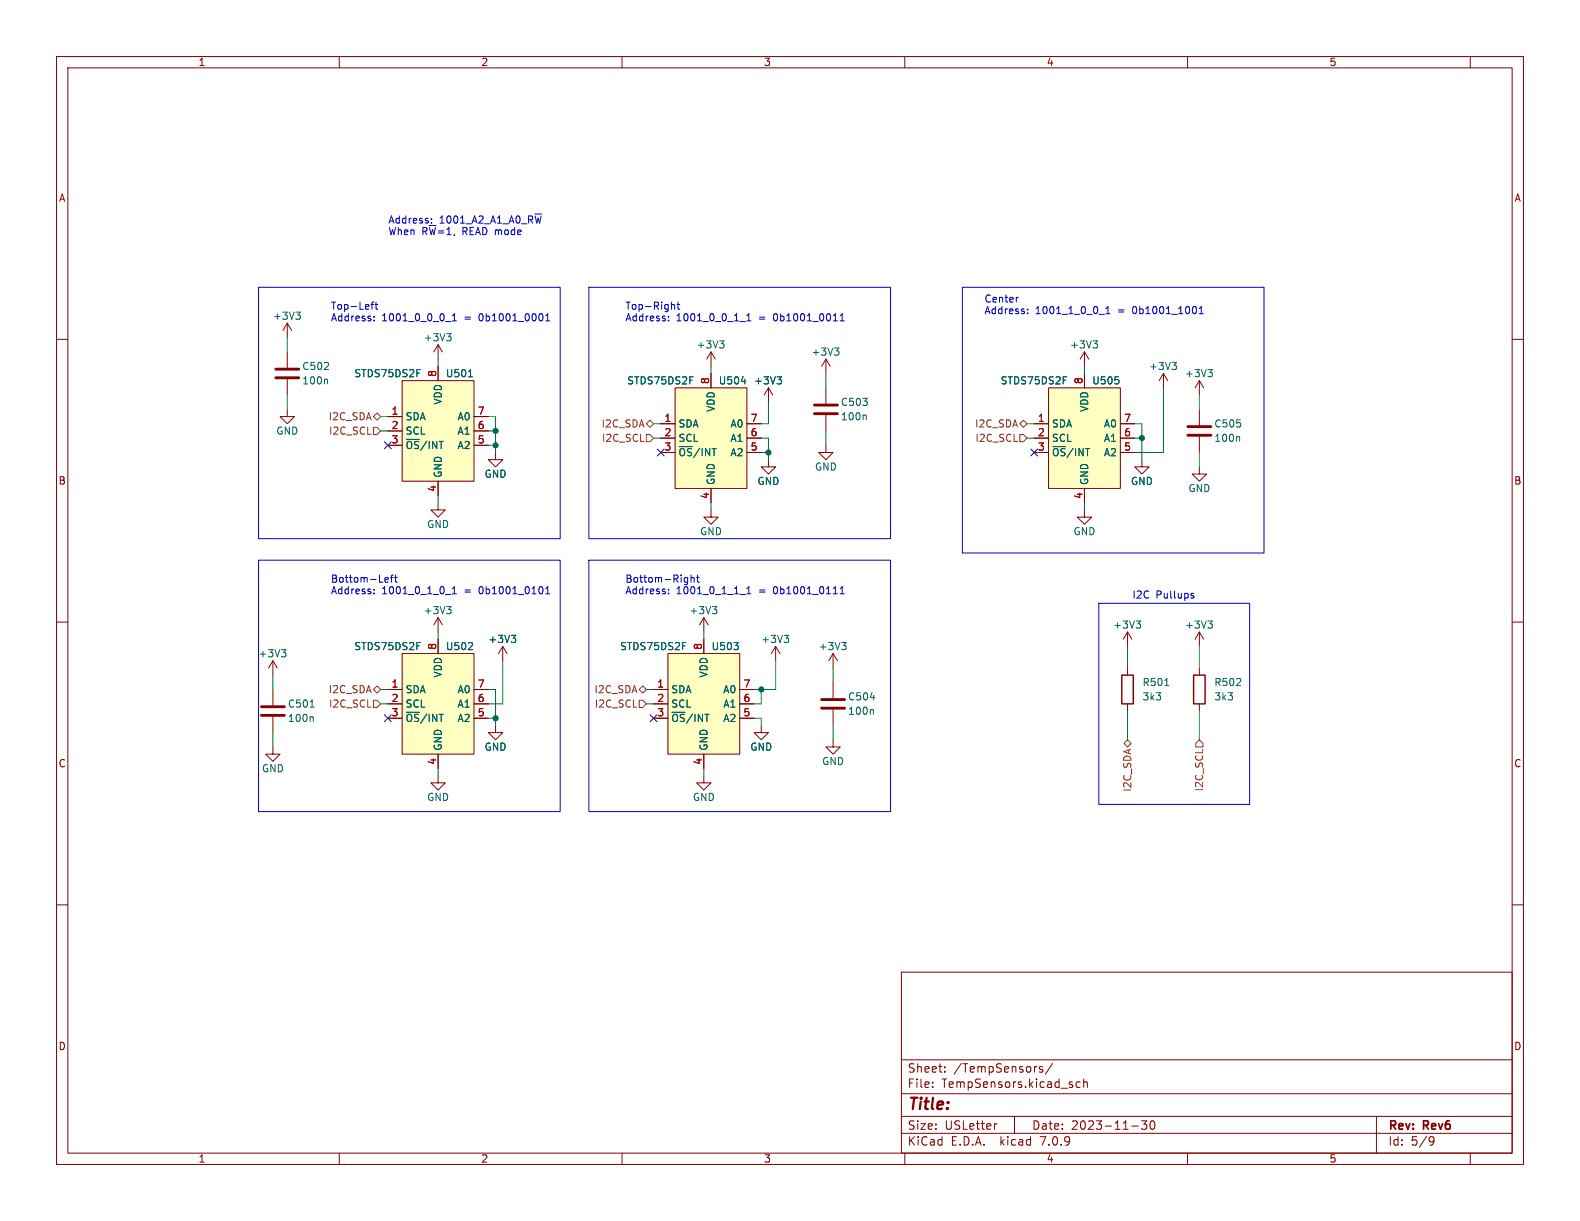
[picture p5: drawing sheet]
<svg xmlns="http://www.w3.org/2000/svg" width="279mm" height="216mm" viewBox="0 0 279 216" stroke-linecap="round" stroke-linejoin="round" font-family="sans-serif">
<g fill="none" stroke="#840000" stroke-width=".18">
<path d="M10 10h259.4v195.9h-259.4zM12 12h255.4v191.9h-255.4zM60 10v2M110 10v2M160 10v2M210 10v2M260 10v2M10 60h2M50.8 57.2l-.8 1.2M50.8 57.2v2.5M50.8 57.2l.8 1.2M267.4 60h2"/>
<path d="M50.8 72.4v1.3h1.3l-1.3 1.2-1.3-1.2h1.3M50.8 62.2v2.8M50.8 67.1v2.8M68.6 73.7h2.5M68.6 76.2h2.5M68.6 78.7h2.5M71.1 67.3h12.7v17.8h-12.7zM77.5 61l-.8 1.2M77.5 61v2.5M77.5 64.8v2.5M77.5 61l.7 1.2M83.8 73.7h2.6"/>
<path d="M83.8 76.2h2.6M83.8 78.7h2.6M116.8 74.9h2.6M116.8 77.5h2.6M119.4 68.6h12.7v17.8h-12.7zM125.7 62.2v2.6M125.7 66v2.6M125.7 62.2l-.7 1.3M125.7 62.2l.8 1.3M132.1 74.9h2.5M132.1 77.5h2.5M135.9 68.6l-.8 1.3"/>
<path d="M135.9 68.6v2.5M135.9 68.6l.8 1.3M146 78.7v1.3h1.3l-1.3 1.3-1.2-1.3h1.2M146 63.5v2.5M146 68.6v2.8M146 73.4v2.8M146 63.5l-.7 1.3M146 63.5l.8 1.3M182.9 74.9h2.5M182.9 77.5h2.5M185.4 68.6h12.7v17.8h-12.7zM191.8 62.2l-.8 1.3"/>
<path d="M191.8 62.2v2.6M191.8 66v2.6M191.8 62.2l.7 1.3M198.1 74.9h2.6M198.1 77.5h2.6M205.7 66l-.7 1.3M205.7 66v2.6M205.7 66l.8 1.3M212.1 67.3v2.6M212.1 72.4v2.8M212.1 77.2v2.8M212.1 67.3l-.8 1.3"/>
<path d="M212.1 67.3l.8 1.3M77.5 88.9v1.3h1.2l-1.2 1.2-1.3-1.2h1.3M77.5 85.1v2.5M87.6 80v1.3h1.3l-1.3 1.3-1.2-1.3h1.2M116.8 80h2.6M125.7 90.2v1.2h1.3l-1.3 1.3-1.2-1.3h1.2M125.7 86.4v2.5M132.1 80h2.5M135.9 81.3v1.3h1.3l-1.3 1.2-1.3-1.2h1.3M182.9 80h2.5M191.8 90.2v1.2h1.2l-1.2 1.3-1.3-1.3h1.3M191.8 86.4v2.5"/>
<path d="M198.1 80h2.6M201.9 81.3v1.3h1.3l-1.3 1.2-1.2-1.2h1.2M212.1 82.6v1.2h1.3l-1.3 1.3-1.3-1.3h1.3M10 110h2M48.3 116.8v2.6M48.3 116.8l-.8 1.3M48.3 116.8l.7 1.3M71.1 115.6h12.7v17.8h-12.7zM77.5 109.2v2.6M77.5 113v2.6M77.5 109.2l-.8 1.3M77.5 109.2l.7 1.3"/>
<path d="M88.9 114.3l-.8 1.3M88.9 114.3v2.5M88.9 114.3l.8 1.3M118.1 115.6h12.7v17.8h-12.7zM124.5 109.2l-.8 1.3M124.5 109.2v2.6M124.5 113v2.6M124.5 109.2l.7 1.3M137.2 114.3l-.8 1.3M137.2 114.3v2.5M137.2 114.3l.7 1.3M147.3 115.6v2.5"/>
<path d="M147.3 115.6l-.7 1.2M147.3 115.6l.8 1.2M199.4 111.8l-.8 1.2M199.4 111.8v2.5M199.4 118.1v1.3M199.4 111.8l.8 1.2M212.1 111.8l-.8 1.2M212.1 111.8v2.5M212.1 118.1v1.3M212.1 111.8l.8 1.2M267.4 110h2M48.3 132.1v1.3h1.2l-1.2 1.2-1.3-1.2h1.3"/>
<path d="M48.3 121.9v2.8M48.3 126.7v2.8M68.6 121.9h2.5M68.6 124.5h2.5M68.6 127h2.5M77.5 137.2v1.2h1.2l-1.2 1.3-1.3-1.3h1.3M77.5 133.4v2.5M83.8 121.9h2.6M83.8 124.5h2.6M83.8 127h2.6M87.6 128.3v1.2h1.3l-1.3 1.3-1.2-1.3h1.2M115.6 121.9h2.5"/>
<path d="M115.6 124.5h2.5M115.6 127h2.5M124.5 137.2v1.2h1.2l-1.2 1.3-1.3-1.3h1.3M124.5 133.4v2.5M130.8 121.9h2.5M130.8 124.5h2.5M130.8 127h2.5M134.6 128.3v1.2h1.3l-1.3 1.3-1.3-1.3h1.3M147.3 130.8v1.3h1.3l-1.3 1.3-1.3-1.3h1.3M147.3 120.7v2.7M147.3 125.5v2.8M199.4 124.5v1.2"/>
<path d="M212.1 124.5v1.2M10 160h2M267.4 160h2M159.4 171.9h108v32h-108zM159.4 197.4h108M159.4 193.4h108M159.4 187.4h108M164.9 192.1v.2M164.9 191.4v.1M167.1 189.4v.2M167.1 188.7v.1M176.3 198.7l-.3 .1"/>
<path d="M179.4 197.4v3M184.4 188.7l-.4-.1-.2 .2 .1 .2 .5 .2v.3h-.6M186.1 188l-1.2 1.9M191 191.4l-.4-.1-.3 .3v.4l.1 .2h.6M191.6 191.4l.3-.1 .3 .1 .1 .9M191.6 190.8v1.5M200.1 199.1h1.2M201.9 198.2h.9l-.5 .6 .4 .1v.6l-.2 .2h-.4l-.2-.2M203.6 198.3l.1-.1a.81 .81 0 0 1 .6 .6 .81 .81 0 0 1-.3 .8l-.1 .1a.81 .81 0 0 1-.6-.6 .81 .81 0 0 1 .3-.8zM243.4 197.4v6.5M60 203.9v2M110 203.9v2"/>
<path d="M159.4 200.4h108M160 203.9v2M210 203.9v2M253 201l.5 .1a.99 .99 0 0 1-.4 1.4h-.2M253.6 201.6l-.3 .3h-.3M260 203.9v2"/>
</g>
<g fill="none" stroke="#006464" stroke-width=".18">
<path d="M52.3 55.2h.8l-.4 .5M52.9 55.7l.2 .2v.3l-.2 .3M79 59h.8l-.5 .5M79.5 59.5l.3 .2v.3l-.3 .3M57.7 67l.2 .2v.7M82.8 66.6h.8M127.2 60.3h.8l-.4 .5M127.8 60.8l.2 .2v.3l-.2 .2M131.1 67.5h.8M137.4 66.6h.8l-.4 .5M137.9 67.1l.3 .2v.3l-.3 .3M147.6 61.5h.7l-.4 .5"/>
<path d="M148.1 62l.2 .3v.3l-.2 .2M153 73.4l.2 .2v.6M193.3 60.3h.8l-.5 .5M193.8 60.8l.3 .2v.3l-.3 .2M197.8 67.2v.6M207.3 64.1h.7l-.4 .5M207.8 64.6l.2 .2v.3l-.2 .2M213.6 65.3h.8l-.4 .5M214.1 65.8l.3 .3v.3l-.3 .2M219 77.2l.2 .2v.6M49.8 114.9h.8l-.5 .5M50.3 115.4l.3 .2v.3l-.3 .2"/>
<path d="M79 107.3h.8l-.5 .4M79.5 107.7l.3 .3v.3l-.3 .2M82.8 114.9h.8M83.5 113.7v.5M90.4 112.3h.8l-.4 .5M91 112.8l.2 .3v.3l-.2 .2M126 107.3h.8l-.5 .4M126.5 107.7l.3 .3v.3l-.3 .2M129.8 113.6h.8l-.5 .5M130.5 114.2v.6M138.7 112.3h.8l-.5 .5M139.2 112.8l.3 .3v.3l-.3 .2"/>
<path d="M148.8 113.6h.8l-.4 .5M149.4 114.1l.2 .2v.3l-.2 .3M200.9 109.8h.8l-.4 .5M201.4 110.3l.3 .2v.3l-.3 .3M213.6 109.8h.8l-.4 .5M214.1 110.3l.3 .2v.3l-.3 .3M54.8 125h.8M55.2 126.7l.2 .2v.7M153.9 123.3h.8M154.3 125.5l.1 .1v.7M206 121.2h.7"/>
</g>
<path d="M48.8 66.8h4M48.8 65.3h4M144 73.2h4.1M144 71.6h4.1M210.1 77h4M210.1 75.4h4M46.2 126.5h4.1M46.2 125h4.1M145.3 125.2h4.1M145.3 123.7h4.1" fill="none" stroke="#840000" stroke-width=".51"/>
<g fill="#ffffc2" stroke="#ffffc2" stroke-width=".18">
<path d="M71.1 67.3h12.7v17.8h-12.7z"/>
<path d="M119.4 68.6h12.7v17.8h-12.7z"/>
<path d="M118.1 115.6h12.7v17.8h-12.7z"/>
<path d="M185.4 68.6h12.7v17.8h-12.7z"/>
<path d="M71.1 115.6h12.7v17.8h-12.7z"/>
</g>
<path d="M198.4 119.4h2v5.1h-2zM211.1 119.4h2v5.1h-2z" fill="none" stroke="#840000" stroke-width=".25"/>
<path d="M66 75.6h.7l.6 .6-.6 .6h-.7zM66 73.7l.7-.7 .6 .7-.6 .6zM114.3 74.9l.6-.6 .7 .6-.7 .7zM114.3 76.8h.6l.7 .7-.7 .6h-.6zM180.3 76.8h.7l.6 .7-.6 .6h-.7zM180.3 74.9l.7-.6 .6 .6-.6 .7zM66 123.8h.7l.6 .7-.6 .6h-.7zM66 121.9l.7-.6 .6 .6-.6 .7zM113 121.9l.7-.6 .6 .6-.6 .7zM113 123.8h.7l.6 .7-.6 .6h-.7zM198.8 131.4l.6-.6 .6 .6-.6 .7zM212.1 130.8l.6 .6v.7h-1.2v-.7z" fill="none" stroke="#725600" stroke-width=".18"/>
<g fill="none" stroke="#0000c2" stroke-width=".18">
<path d="M76.3 39.3v.2M76.3 38.7v.1M45.7 50.8h53.4v44.5h-53.4zM65.6 53.8h.5M66.1 53.4l-.3 .2v1.1M66.1 56.6v.1M66.1 56v.1M66.3 53.8h.5M66.5 53.4v1.1l.3 .2M78.8 56.9h.9M80 56.7h.7M80 55.8l.4-.3v1.2"/>
<path d="M96.5 56.7h.7M96.5 55.8l.4-.3v1.2M104.1 50.8h53.4v44.5h-53.4zM118.2 56.6v.1M118.2 56v.1M118.8 53.9h.4l.1 .8M119.7 53.8h.5M119.9 53.4v1.1l.3 .2M130.8 56.9h1M132.1 56.7h.7M132.1 55.8l.3-.3v1.2M148.6 56.7h.7"/>
<path d="M148.6 55.8l.3-.3v1.2M170.2 50.8h53.3v47h-53.3zM180.1 52.6h-.3M181.7 55.3v.2M181.7 54.7v.1M194.3 55.6h1M195.6 55.5h.7M195.6 54.6l.3-.4v1.3M212.1 55.5h.7M212.1 54.6l.3-.4v1.3M45.7 99.1h53.4v44.4h-53.4zM104.1 99.1h53.4v44.4h-53.4z"/>
<path d="M66.1 104.2v.1M66.1 104.9v.1M68.1 102.9h.5M68.1 102.2l.4-.1 .2 .3-.6 .1M69 102.1h.5M69.5 101.7l-.3 .2v1.1M69.8 102.1h.5M70 101.7v1.1l.3 .2M78.8 105.1h.9M80 104.1l.4-.4v1.3M80 105h.7M96.5 104.1l.4-.4v1.3"/>
<path d="M96.5 105h.7M118.2 104.2v.1M118.2 104.9v.1M121.2 102.1l.4 .1M121.6 102.1v1l-.1 .2M121.6 102.9l-.4 .1M122.2 102.2l.2-.1 .3 .1v.8M122.2 101.7v1.3M123.2 102.1h.5M123.4 101.7v1.1l.3 .2M130.8 105.1h1M132.1 104.1l.3-.4v1.3"/>
<path d="M132.1 105h.7M148.6 104.1l.3-.4v1.3M148.6 105h.7M194.3 106.7h26.7v35.5h-26.7zM210.7 105.3l.4 .2v.2l-.4 .1M210.7 105h.4"/>
</g>
<g fill="none" stroke="#009600" stroke-width=".18">
<path d="M50.8 59.7v2.5M50.8 69.9v2.5M67.3 73.7h1.3M67.3 76.2h1.3M77.5 63.5v1.3M86.4 73.7h1.2v6.3M86.4 76.2h1.2M86.4 78.7h1.2M115.6 77.5h1.2M115.6 74.9h1.2M125.7 64.8v1.2M134.6 77.5h1.3v3.8"/>
<path d="M135.9 71.1v3.8h-1.3M146 66v2.6M146 76.2v2.5M181.6 77.5h1.3M181.6 74.9h1.3M191.8 64.8v1.2M200.7 74.9h1.2v6.4M200.7 77.5h1.2M205.7 68.6v11.4h-5M212.1 69.9v2.5M77.5 87.6v1.3M125.7 88.9v1.3"/>
<path d="M134.6 80h1.3M191.8 88.9v1.3M212.1 80v2.6M48.3 119.4v2.5M77.5 111.8v1.2M88.9 116.8v7.7h-2.5M124.5 111.8v1.2M137.2 116.8v5.1h-3.9M147.3 118.1v2.6M199.4 114.3v3.8M212.1 114.3v3.8M48.3 129.5v2.6"/>
<path d="M67.3 124.5h1.3M67.3 121.9h1.3M77.5 135.9v1.3M86.4 121.9h1.2v6.4M86.4 127h1.2M114.3 124.5h1.3M114.3 121.9h1.3M124.5 135.9v1.3M133.3 127h1.3v1.3M134.6 121.9v2.6h-1.3M147.3 128.3v2.5M199.4 125.7v5.1"/>
<path d="M212.1 125.7v5.1"/>
</g>
<path d="M68 78.1l1.2 1.2M69.2 78.1l-1.2 1.2M116.2 79.4l1.2 1.2M117.4 79.4l-1.2 1.2M182.3 79.4l1.2 1.2M183.5 79.4l-1.2 1.2M68 126.4l1.2 1.2M69.2 126.4l-1.2 1.2M115 126.4l1.2 1.2M116.2 126.4l-1.2 1.2" fill="none" stroke="#000084" stroke-width=".18"/>
<g fill="#009600" stroke="#009600" stroke-width=".18">
<circle cx="87.6" cy="78.7" r=".46"/>
<circle cx="87.6" cy="127" r=".46"/>
<circle cx="135.9" cy="80" r=".46"/>
<circle cx="134.6" cy="121.9" r=".46"/>
<circle cx="87.6" cy="76.2" r=".46"/>
<circle cx="201.9" cy="77.5" r=".46"/>
</g>
<text font-size="2.8" fill="#840000" x="160.4" y="196.8">Title:</text>
<g font-size="2.1" fill="#840000">
<text x="160.4" y="189.9">Sheet:</text>
<text x="168.6" y="189.9">/TempSensors/</text>
<text x="160.4" y="192.6">File:</text>
<text x="166.5" y="192.6">TempSensors.kicad_sch</text>
<text x="160.4" y="202.8">KiCad</text>
<text x="160.4" y="200">Size:</text>
<text x="167.1" y="200">USLetter</text>
<text x="168.1" y="202.8">E.D.A.</text>
<text x="177" y="202.8">kicad</text>
<text x="182.4" y="200">Date:</text>
<text x="184.2" y="202.8">7.0.9</text>
<text x="189.4" y="200">2023-11-30</text>
<text x="245.4" y="200.2">Rev:</text>
<text x="245.4" y="202.8">Id:</text>
<text x="249.5" y="202.8">5/9</text>
<text x="251.8" y="200.2">Rev6</text>
</g>
<g font-size="1.8" fill="#840000">
<text x="35" y="11.9">1</text>
<text x="85" y="11.9">2</text>
<text x="135" y="11.9">3</text>
<text x="185" y="11.9">4</text>
<text x="235" y="11.9">5</text>
<text x="10.3" y="35.9">A</text>
<text x="267.7" y="35.9">A</text>
<text x="10.3" y="85.9">B</text>
<text x="267.7" y="85.9">B</text>
<text x="10.3" y="135.9">C</text>
<text x="267.7" y="135.9">C</text>
<text x="10.3" y="185.9">D</text>
<text x="267.7" y="185.9">D</text>
<text x="35" y="205.8">1</text>
<text x="85" y="205.8">2</text>
<text x="135" y="205.8">3</text>
<text x="185" y="205.8">4</text>
<text x="235" y="205.8">5</text>
</g>
<g font-size="1.8" fill="#0000c2">
<text x="68.6" y="39.6">Address:</text>
<text x="68.6" y="41.7">When</text>
<text x="74.6" y="41.7">R~{W}=1,READ mode</text>
<text x="77.7" y="39.6">1001_A2_A1_A0_R~{W}</text>
<text x="174" y="53.6">Center</text>
<text x="58.4" y="54.9">Top-Left</text>
<text x="58.4" y="56.9">Address:</text>
<text x="67.5" y="56.9">1001_0_0_0_1</text>
<text x="82.2" y="56.9">=</text>
<text x="85" y="56.9">0b1001_0001</text>
<text x="110.5" y="54.9">Top-Right</text>
<text x="110.5" y="56.9">Address:</text>
<text x="119.6" y="56.9">1001_0_0_1_1</text>
<text x="134.3" y="56.9">=</text>
<text x="137" y="56.9">0b1001_0011</text>
<text x="174" y="55.6">Address:</text>
<text x="183.1" y="55.6">1001_1_0_0_1</text>
<text x="197.8" y="55.6">=</text>
<text x="200.5" y="55.6">0b1001_1001</text>
<text x="58.4" y="103.1">Bottom-Left</text>
<text x="58.4" y="105.2">Address:</text>
<text x="67.5" y="105.2">1001_0_1_0_1</text>
<text x="82.2" y="105.2">=</text>
<text x="85" y="105.2">0b1001_0101</text>
<text x="110.5" y="103.1">Bottom-Right</text>
<text x="110.5" y="105.2">Address:</text>
<text x="119.6" y="105.2">1001_0_1_1_1</text>
<text x="134.3" y="105.2">=</text>
<text x="137" y="105.2">0b1001_0111</text>
<text x="200.2" y="105.9">I2C</text>
<text x="204.4" y="105.9">Pullups</text>
</g>
<g font-size="1.8" fill="#006464">
<text x="48.2" y="56.7">+3V3</text>
<text x="53.3" y="65.6">C502</text>
<text x="74.8" y="60.6">+3V3</text>
<text x="123.1" y="61.8">+3V3</text>
<text x="143.4" y="63.1">+3V3</text>
<text x="189.1" y="61.8">+3V3</text>
<text x="203.1" y="65.6">+3V3</text>
<text x="53.3" y="68.2">100n</text>
<text x="62.6" y="66.9">STDS75DS2F</text>
<text x="78.3" y="71.6" transform="rotate(-90 78.3 71.6)">VDD</text>
<text x="78.7" y="66.9">U501</text>
<text x="110.8" y="68.2">STDS75DS2F</text>
<text x="127" y="68.2">U504</text>
<text x="133.2" y="68.2">+3V3</text>
<text x="148.6" y="72">C503</text>
<text x="176.9" y="68.2">STDS75DS2F</text>
<text x="193" y="68.2">U505</text>
<text x="209.4" y="66.9">+3V3</text>
<text x="48.8" y="77.1">GND</text>
<text x="71.6" y="74.5">SDA</text>
<text x="71.6" y="77.1">SCL</text>
<text x="80.8" y="77.1">A1</text>
<text x="80.8" y="74.5">A0</text>
<text x="119.9" y="75.8">SDA</text>
<text x="126.6" y="72.9" transform="rotate(-90 126.6 72.9)">VDD</text>
<text x="129.1" y="75.8">A0</text>
<text x="148.6" y="74.5">100n</text>
<text x="185.9" y="75.8">SDA</text>
<text x="192.6" y="72.9" transform="rotate(-90 192.6 72.9)">VDD</text>
<text x="195.1" y="75.8">A0</text>
<text x="214.6" y="75.8">C505</text>
<text x="71.6" y="79.6">~{OS}/INT A2</text>
<text x="119.9" y="78.3">SCL</text>
<text x="119.9" y="80.9">~{OS}/INT A2</text>
<text x="129.1" y="78.3">A1</text>
<text x="144" y="83.4">GND</text>
<text x="185.9" y="78.3">SCL</text>
<text x="185.9" y="80.9">~{OS}/INT A2</text>
<text x="195.1" y="78.3">A1</text>
<text x="214.6" y="78.3">100n</text>
<text x="78.3" y="84.6" transform="rotate(-90 78.3 84.6)">GND</text>
<text x="85.6" y="84.7">GND</text>
<text x="126.6" y="85.9" transform="rotate(-90 126.6 85.9)">GND</text>
<text x="133.9" y="86">GND</text>
<text x="192.6" y="85.9" transform="rotate(-90 192.6 85.9)">GND</text>
<text x="199.9" y="86">GND</text>
<text x="210.1" y="87.2">GND</text>
<text x="75.4" y="93.6">GND</text>
<text x="123.7" y="94.8">GND</text>
<text x="189.7" y="94.8">GND</text>
<text x="74.8" y="108.8">+3V3</text>
<text x="86.3" y="113.9">+3V3</text>
<text x="121.8" y="108.8">+3V3</text>
<text x="134.5" y="113.9">+3V3</text>
<text x="196.7" y="111.4">+3V3</text>
<text x="209.4" y="111.4">+3V3</text>
<text x="45.6" y="116.4">+3V3</text>
<text x="62.6" y="115.2">STDS75DS2F</text>
<text x="78.3" y="119.9" transform="rotate(-90 78.3 119.9)">VDD</text>
<text x="78.7" y="115.2">U502</text>
<text x="109.5" y="115.2">STDS75DS2F</text>
<text x="125.3" y="119.9" transform="rotate(-90 125.3 119.9)">VDD</text>
<text x="125.7" y="115.2">U503</text>
<text x="144.7" y="115.2">+3V3</text>
<text x="50.8" y="125.3">C501</text>
<text x="71.6" y="122.8">SDA</text>
<text x="71.6" y="125.3">SCL</text>
<text x="80.8" y="125.3">A1</text>
<text x="80.8" y="122.8">A0</text>
<text x="118.6" y="122.8">SDA</text>
<text x="118.6" y="125.3">SCL</text>
<text x="127.8" y="125.3">A1</text>
<text x="127.8" y="122.8">A0</text>
<text x="149.9" y="124.1">C504</text>
<text x="201.9" y="121.5">R501</text>
<text x="201.9" y="124.1">3k3</text>
<text x="214.6" y="121.5">R502</text>
<text x="214.6" y="124.1">3k3</text>
<text x="50.8" y="127.9">100n</text>
<text x="71.6" y="127.9">~{OS}/INT A2</text>
<text x="118.6" y="127.9">~{OS}/INT A2</text>
<text x="149.9" y="126.6">100n</text>
<text x="46.2" y="136.8">GND</text>
<text x="78.3" y="132.8" transform="rotate(-90 78.3 132.8)">GND</text>
<text x="85.6" y="132.9">GND</text>
<text x="125.3" y="132.8" transform="rotate(-90 125.3 132.8)">GND</text>
<text x="132.6" y="132.9">GND</text>
<text x="145.3" y="135.5">GND</text>
<text x="75.4" y="141.8">GND</text>
<text x="122.4" y="141.8">GND</text>
</g>
<g font-size="1.8" fill="#a90000">
<text x="77.2" y="66.7" transform="rotate(-90 77.2 66.7)">8</text>
<text x="125.5" y="68" transform="rotate(-90 125.5 68)">8</text>
<text x="191.5" y="68" transform="rotate(-90 191.5 68)">8</text>
<text x="69.1" y="73.4">1</text>
<text x="69.1" y="75.9">2</text>
<text x="84.4" y="75.9">6</text>
<text x="84.4" y="73.4">7</text>
<text x="117.4" y="74.7">1</text>
<text x="117.4" y="77.2">2</text>
<text x="132.6" y="77.2">6</text>
<text x="132.6" y="74.7">7</text>
<text x="183.4" y="74.7">1</text>
<text x="183.4" y="77.2">2</text>
<text x="198.7" y="77.2">6</text>
<text x="198.7" y="74.7">7</text>
<text x="69.1" y="78.5">3</text>
<text x="84.4" y="78.5">5</text>
<text x="117.4" y="79.8">3</text>
<text x="132.6" y="79.8">5</text>
<text x="183.4" y="79.8">3</text>
<text x="198.7" y="79.8">5</text>
<text x="77.2" y="87.1" transform="rotate(-90 77.2 87.1)">4</text>
<text x="125.5" y="88.3" transform="rotate(-90 125.5 88.3)">4</text>
<text x="191.5" y="88.3" transform="rotate(-90 191.5 88.3)">4</text>
<text x="77.2" y="115" transform="rotate(-90 77.2 115)">8</text>
<text x="124.2" y="115" transform="rotate(-90 124.2 115)">8</text>
<text x="69.1" y="121.7">1</text>
<text x="69.1" y="124.2">2</text>
<text x="84.4" y="124.2">6</text>
<text x="84.4" y="121.7">7</text>
<text x="116.1" y="121.7">1</text>
<text x="116.1" y="124.2">2</text>
<text x="131.4" y="124.2">6</text>
<text x="131.4" y="121.7">7</text>
<text x="69.1" y="126.7">3</text>
<text x="84.4" y="126.7">5</text>
<text x="116.1" y="126.7">3</text>
<text x="131.4" y="126.7">5</text>
<text x="77.2" y="135.3" transform="rotate(-90 77.2 135.3)">4</text>
<text x="124.2" y="135.3" transform="rotate(-90 124.2 135.3)">4</text>
</g>
<g font-size="1.8" fill="#725600">
<text x="58" y="74.5">I2C_SDA</text>
<text x="58.1" y="77.1">I2C_SCL</text>
<text x="106.3" y="75.8">I2C_SDA</text>
<text x="172.3" y="75.8">I2C_SDA</text>
<text x="106.3" y="78.3">I2C_SCL</text>
<text x="172.4" y="78.3">I2C_SCL</text>
<text x="58" y="122.8">I2C_SDA</text>
<text x="58.1" y="125.3">I2C_SCL</text>
<text x="105" y="122.8">I2C_SDA</text>
<text x="105.1" y="125.3">I2C_SCL</text>
<text x="200.3" y="140.1" transform="rotate(-90 200.3 140.1)">I2C_SDA</text>
<text x="213" y="140" transform="rotate(-90 213 140)">I2C_SCL</text>
</g>
</svg>
